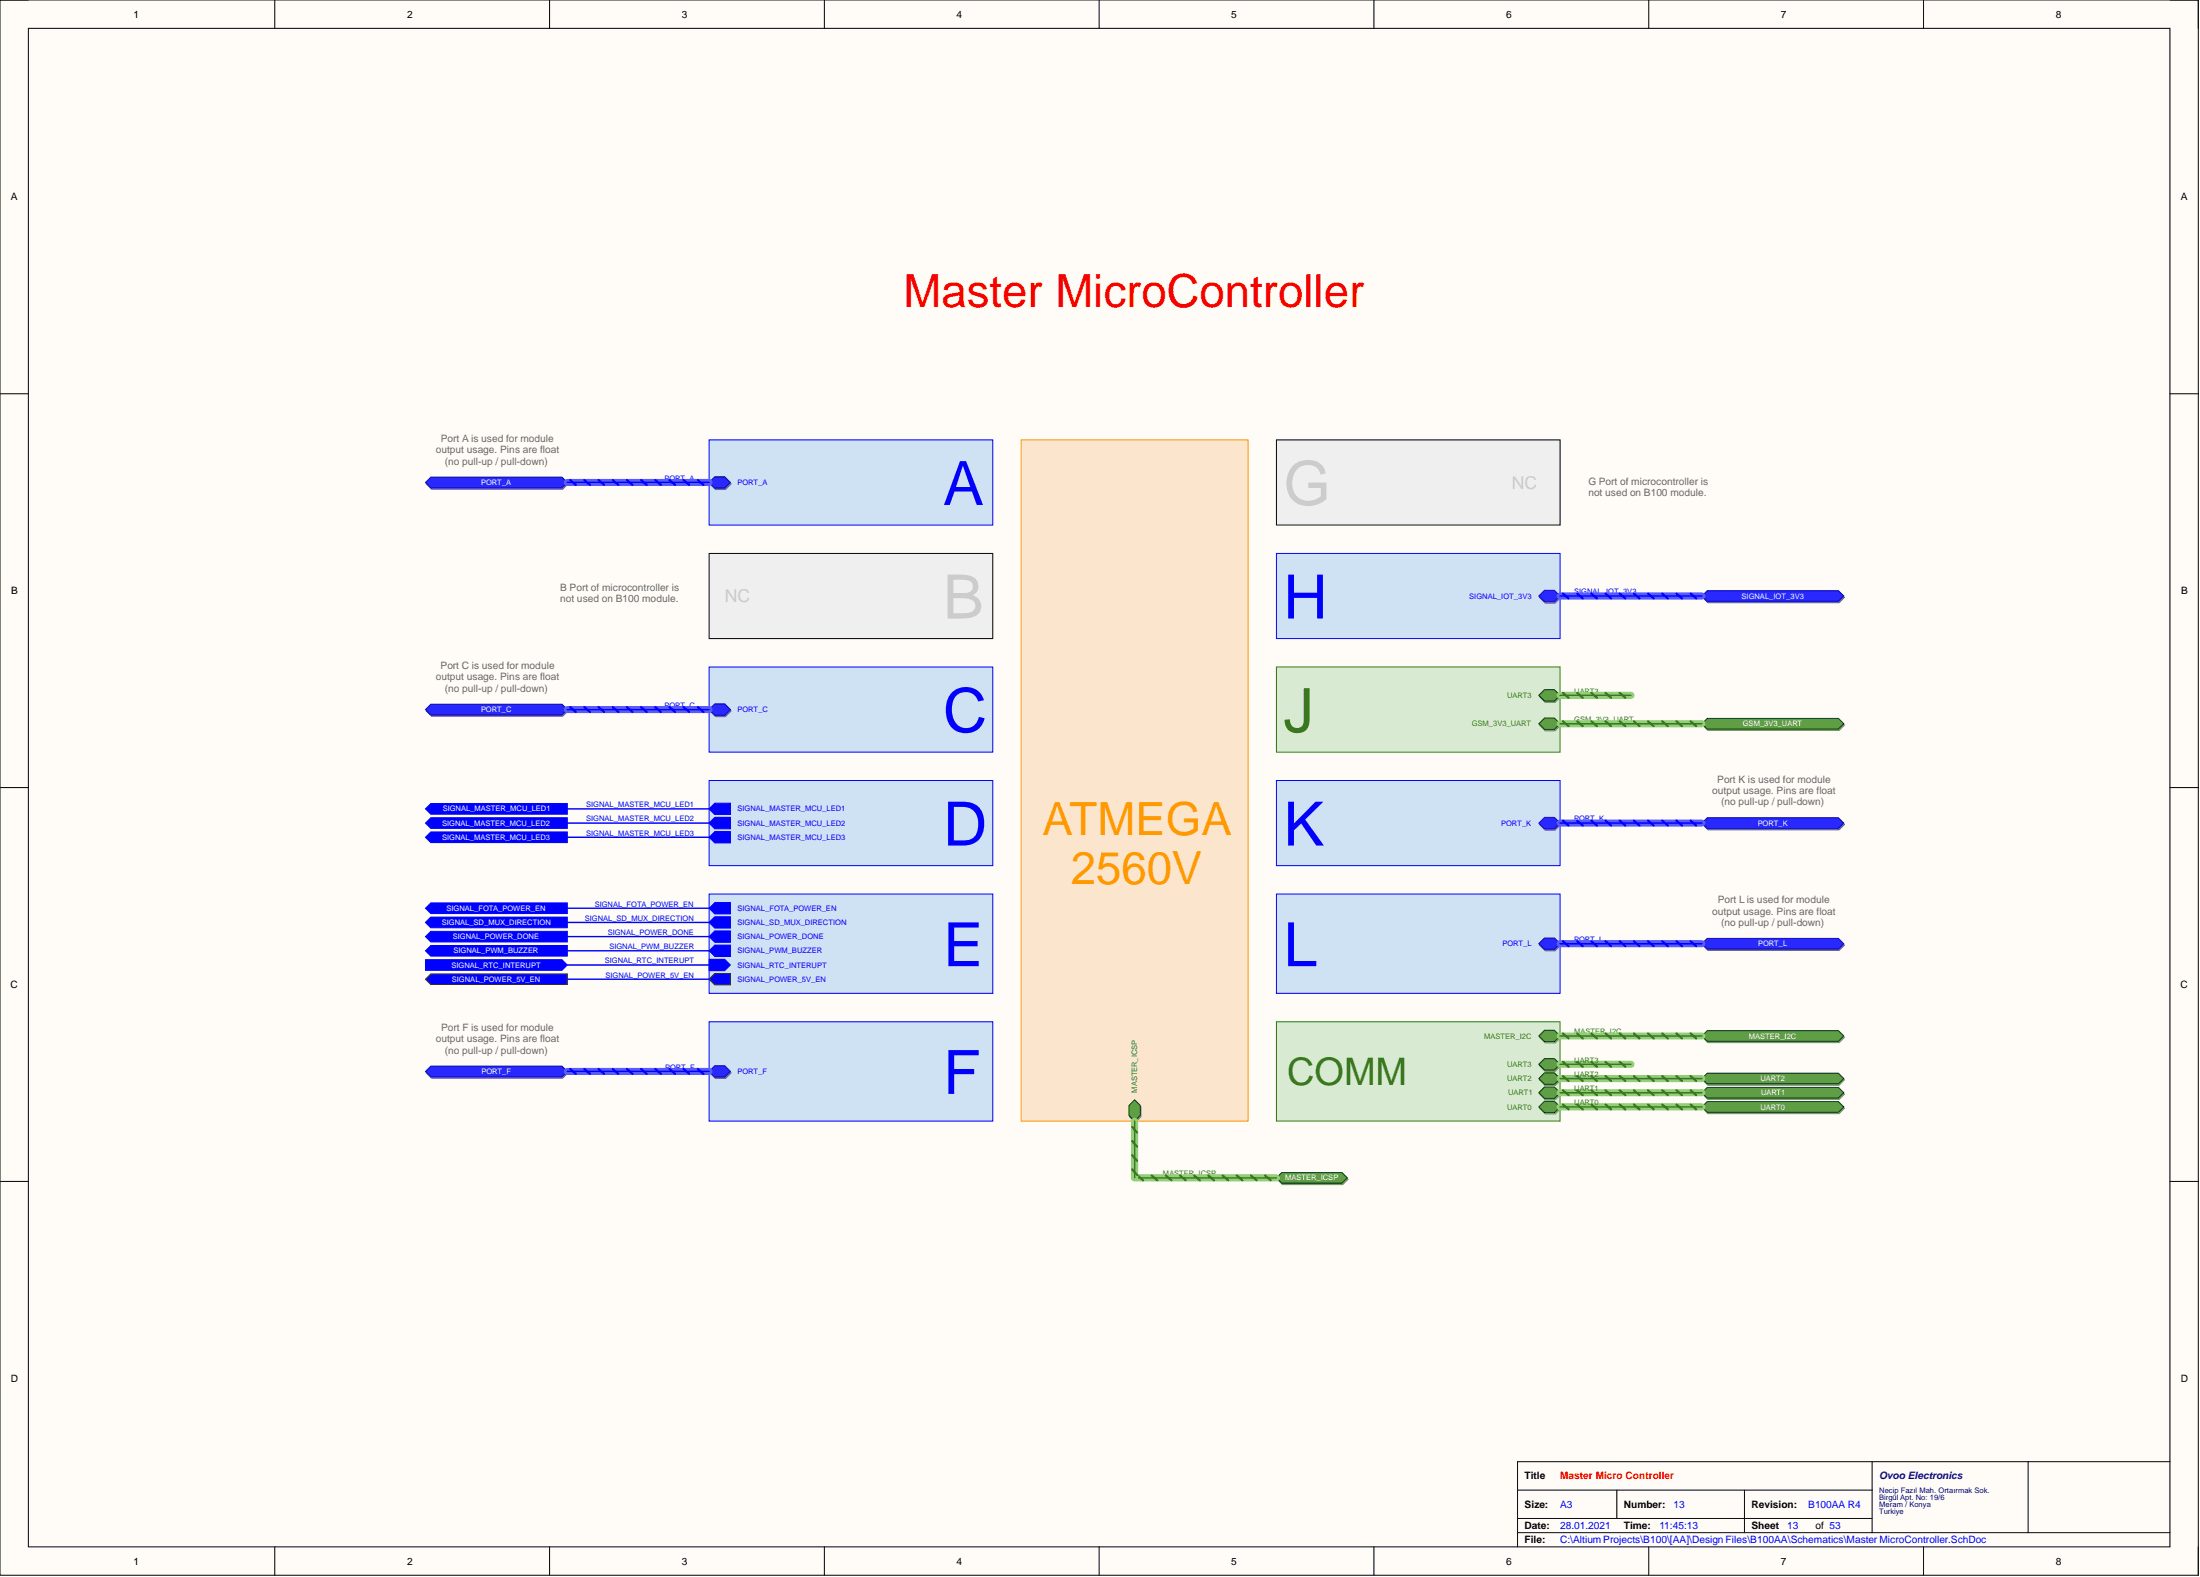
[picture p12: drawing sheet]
<svg xmlns="http://www.w3.org/2000/svg" width="393mm" height="282mm" viewBox="0 0 393 282" stroke-linecap="round" stroke-linejoin="round" font-family="sans-serif">
<path d="M0 0h393v281.6h-393z" fill-rule="evenodd" fill="#fffcf8"/>
<path d="M0 0h393v281.6h-393z" fill="none" stroke="#000" stroke-width=".18"/>
<path d="M5.1 5.1h382.9v271.4h-382.9z" fill-rule="evenodd" fill="#fffcf8"/>
<g fill="none" stroke="#000" stroke-width=".18">
<path d="M0 0h5.1M49.1 0v5.1M98.3 0v5.1M147.4 0v5.1M196.5 0v5.1M245.7 0v5.1M294.8 0v5.1M343.9 0v5.1M388 0h5v5.1M5.1 5.1h382.9v271.4h-382.9zM0 70.4h5.1M388 70.4h5"/>
<path d="M0 140.8h5.1M388 140.8h5M0 211.2h5.1M388 211.2h5M49.1 276.5v5.1M98.3 276.5v5.1M147.4 276.5v5.1M196.5 276.5v5.1M245.7 276.5v5.1M271.3 266.3h63.4M271.3 273.9h116.7M271.3 271.4h63.4"/>
<path d="M289.1 266.3v5.1M294.8 276.5v5.1M311.9 266.3v7.6M334.7 261.3v12.6M343.9 276.5v5.1M362.6 261.3v12.6M388 261.3h-116.7v15.2M393 276.5v5.1"/>
</g>
<path d="M182.6 78.6h40.5v121.8h-40.5z" fill-rule="evenodd" fill="#fce5cd"/>
<path d="M182.6 78.6h40.5v121.8h-40.5z" fill="none" stroke="#f90" stroke-width=".18"/>
<path d="M203 196.8l1 1v1.8l-1 1-1-1v-1.8z" fill-rule="evenodd" fill="#8ba480"/>
<path d="M203 196.8l1 1v1.8l-1 1-1-1v-1.8z" fill="none" stroke="#77906c" stroke-width=".18"/>
<path d="M202.9 196.6l1 1v1.8l-1 1-1.1-1v-1.8z" fill-rule="evenodd" fill="#609e45"/>
<path d="M202.9 196.6l1 1v1.8l-1 1-1.1-1v-1.8z" fill="none" stroke="#003a00" stroke-width=".18"/>
<path d="M126.8 78.6h50.7v15.2h-50.7z" fill-rule="evenodd" fill="#cfe2f3"/>
<path d="M126.8 78.6h50.7v15.2h-50.7z" fill="none" stroke="#00f" stroke-width=".18"/>
<path d="M127.9 85.5h1.8l1 1-1 1h-1.8l-1-1z" fill-rule="evenodd" fill="#7474ca"/>
<path d="M127.9 85.5h1.8l1 1-1 1h-1.8l-1-1z" fill="none" stroke="#6060b6" stroke-width=".18"/>
<path d="M127.8 85.2h1.8l1 1-1 1.1h-1.8l-1-1.1z" fill-rule="evenodd" fill="#2828ff"/>
<path d="M127.8 85.2h1.8l1 1-1 1.1h-1.8l-1-1.1z" fill="none" stroke="#00009b" stroke-width=".18"/>
<path d="M126.8 98.9h50.7v15.2h-50.7z" fill-rule="evenodd" fill="#efefef"/>
<path d="M126.8 98.9h50.7v15.2h-50.7z" fill="none" stroke="#000" stroke-width=".18"/>
<path d="M126.8 119.2h50.7v15.2h-50.7z" fill-rule="evenodd" fill="#cfe2f3"/>
<path d="M126.8 119.2h50.7v15.2h-50.7z" fill="none" stroke="#00f" stroke-width=".18"/>
<path d="M127.9 126.1h1.8l1 1-1 1h-1.8l-1-1z" fill-rule="evenodd" fill="#7474ca"/>
<path d="M127.9 126.1h1.8l1 1-1 1h-1.8l-1-1z" fill="none" stroke="#6060b6" stroke-width=".18"/>
<path d="M127.8 125.8h1.8l1 1-1 1h-1.8l-1-1z" fill-rule="evenodd" fill="#2828ff"/>
<path d="M127.8 125.8h1.8l1 1-1 1h-1.8l-1-1z" fill="none" stroke="#00009b" stroke-width=".18"/>
<path d="M126.8 159.8h50.7v17.8h-50.7z" fill-rule="evenodd" fill="#cfe2f3"/>
<path d="M126.8 159.8h50.7v17.8h-50.7z" fill="none" stroke="#00f" stroke-width=".18"/>
<path d="M127.8 161.3h2.8v2.1h-2.8l-1-1.1z" fill-rule="evenodd" fill="#00f"/>
<path d="M127.8 161.3h2.8v2.1h-2.8l-1-1.1z" fill="none" stroke="#00f" stroke-width=".18"/>
<path d="M127.8 163.9h2.8v2h-2.8l-1-1z" fill-rule="evenodd" fill="#00f"/>
<path d="M127.8 163.9h2.8v2h-2.8l-1-1z" fill="none" stroke="#00f" stroke-width=".18"/>
<path d="M127.8 168.9h2.8v2.1h-2.8l-1-1.1z" fill-rule="evenodd" fill="#00f"/>
<path d="M127.8 168.9h2.8v2.1h-2.8l-1-1.1z" fill="none" stroke="#00f" stroke-width=".18"/>
<path d="M126.8 171.5h2.8l1 1-1 1h-2.8z" fill-rule="evenodd" fill="#00f"/>
<path d="M126.8 171.5h2.8l1 1-1 1h-2.8z" fill="none" stroke="#00f" stroke-width=".18"/>
<path d="M127.8 166.4h2.8v2h-2.8l-1-1z" fill-rule="evenodd" fill="#00f"/>
<path d="M127.8 166.4h2.8v2h-2.8l-1-1z" fill="none" stroke="#00f" stroke-width=".18"/>
<path d="M127.8 174h2.8v2h-2.8l-1-1z" fill-rule="evenodd" fill="#00f"/>
<path d="M127.8 174h2.8v2h-2.8l-1-1z" fill="none" stroke="#800000" stroke-width=".18"/>
<path d="M126.8 182.6h50.7v17.8h-50.7z" fill-rule="evenodd" fill="#cfe2f3"/>
<path d="M126.8 182.6h50.7v17.8h-50.7z" fill="none" stroke="#00f" stroke-width=".18"/>
<path d="M127.9 190.7h1.8l1 1.1-1 1h-1.8l-1-1z" fill-rule="evenodd" fill="#7474ca"/>
<path d="M127.9 190.7h1.8l1 1.1-1 1h-1.8l-1-1z" fill="none" stroke="#6060b6" stroke-width=".18"/>
<path d="M127.8 190.5h1.8l1 1-1 1h-1.8l-1-1z" fill-rule="evenodd" fill="#2828ff"/>
<path d="M127.8 190.5h1.8l1 1-1 1h-1.8l-1-1z" fill="none" stroke="#00009b" stroke-width=".18"/>
<path d="M228.2 78.6h50.7v15.2h-50.7z" fill-rule="evenodd" fill="#efefef"/>
<path d="M228.2 78.6h50.7v15.2h-50.7z" fill="none" stroke="#000" stroke-width=".18"/>
<path d="M228.2 98.9h50.7v15.2h-50.7z" fill-rule="evenodd" fill="#cfe2f3"/>
<path d="M228.2 98.9h50.7v15.2h-50.7z" fill="none" stroke="#00f" stroke-width=".18"/>
<path d="M276.3 105.8h1.7l1.1 1-1.1 1h-1.7l-1-1z" fill-rule="evenodd" fill="#7474ca"/>
<path d="M276.3 105.8h1.7l1.1 1-1.1 1h-1.7l-1-1z" fill="none" stroke="#6060b6" stroke-width=".18"/>
<path d="M276.1 105.5h1.8l1 1-1 1h-1.8l-1-1z" fill-rule="evenodd" fill="#2828ff"/>
<path d="M276.1 105.5h1.8l1 1-1 1h-1.8l-1-1z" fill="none" stroke="#00009b" stroke-width=".18"/>
<path d="M228.2 139.5h50.7v15.2h-50.7z" fill-rule="evenodd" fill="#cfe2f3"/>
<path d="M228.2 139.5h50.7v15.2h-50.7z" fill="none" stroke="#00f" stroke-width=".18"/>
<path d="M276.3 146.4h1.7l1.1 1-1.1 1h-1.7l-1-1z" fill-rule="evenodd" fill="#7474ca"/>
<path d="M276.3 146.4h1.7l1.1 1-1.1 1h-1.7l-1-1z" fill="none" stroke="#6060b6" stroke-width=".18"/>
<path d="M276.1 146.1h1.8l1 1-1 1h-1.8l-1-1z" fill-rule="evenodd" fill="#2828ff"/>
<path d="M276.1 146.1h1.8l1 1-1 1h-1.8l-1-1z" fill="none" stroke="#00009b" stroke-width=".18"/>
<path d="M228.2 159.8h50.7v17.8h-50.7z" fill-rule="evenodd" fill="#cfe2f3"/>
<path d="M228.2 159.8h50.7v17.8h-50.7z" fill="none" stroke="#00f" stroke-width=".18"/>
<path d="M276.3 167.9h1.7l1.1 1-1.1 1h-1.7l-1-1z" fill-rule="evenodd" fill="#7474ca"/>
<path d="M276.3 167.9h1.7l1.1 1-1.1 1h-1.7l-1-1z" fill="none" stroke="#6060b6" stroke-width=".18"/>
<path d="M276.1 167.7h1.8l1 1-1 1h-1.8l-1-1z" fill-rule="evenodd" fill="#2828ff"/>
<path d="M276.1 167.7h1.8l1 1-1 1h-1.8l-1-1z" fill="none" stroke="#00009b" stroke-width=".18"/>
<path d="M228.2 119.2h50.7v15.2h-50.7z" fill-rule="evenodd" fill="#d9ead3"/>
<path d="M228.2 119.2h50.7v15.2h-50.7z" fill="none" stroke="#38761d" stroke-width=".18"/>
<path d="M276.3 128.6h1.7l1.1 1-1.1 1h-1.7l-1-1z" fill-rule="evenodd" fill="#8ba480"/>
<path d="M276.3 128.6h1.7l1.1 1-1.1 1h-1.7l-1-1z" fill="none" stroke="#77906c" stroke-width=".18"/>
<path d="M276.1 128.3h1.8l1 1.1-1 1h-1.8l-1-1z" fill-rule="evenodd" fill="#609e45"/>
<path d="M276.1 128.3h1.8l1 1.1-1 1h-1.8l-1-1z" fill="none" stroke="#003a00" stroke-width=".18"/>
<path d="M276.3 123.5h1.7l1.1 1-1.1 1.1h-1.7l-1-1.1z" fill-rule="evenodd" fill="#8ba480"/>
<path d="M276.3 123.5h1.7l1.1 1-1.1 1.1h-1.7l-1-1.1z" fill="none" stroke="#77906c" stroke-width=".18"/>
<path d="M276.1 123.3h1.8l1 1-1 1h-1.8l-1-1z" fill-rule="evenodd" fill="#609e45"/>
<path d="M276.1 123.3h1.8l1 1-1 1h-1.8l-1-1z" fill="none" stroke="#003a00" stroke-width=".18"/>
<path d="M126.8 139.5h50.7v15.2h-50.7z" fill-rule="evenodd" fill="#cfe2f3"/>
<path d="M126.8 139.5h50.7v15.2h-50.7z" fill="none" stroke="#00f" stroke-width=".18"/>
<path d="M127.8 143.6h2.8v2h-2.8l-1-1z" fill-rule="evenodd" fill="#00f"/>
<path d="M127.8 143.6h2.8v2h-2.8l-1-1z" fill="none" stroke="#00f" stroke-width=".18"/>
<path d="M127.8 148.6h2.8v2.1h-2.8l-1-1z" fill-rule="evenodd" fill="#00f"/>
<path d="M127.8 148.6h2.8v2.1h-2.8l-1-1z" fill="none" stroke="#00f" stroke-width=".18"/>
<path d="M127.8 146.1h2.8v2h-2.8l-1-1z" fill-rule="evenodd" fill="#00f"/>
<path d="M127.8 146.1h2.8v2h-2.8l-1-1z" fill="none" stroke="#00f" stroke-width=".18"/>
<path d="M77.2 190.8h23.4l1 1-1 .9h-23.4l-1-.9z" fill-rule="evenodd" fill="#7474ca"/>
<path d="M77.2 190.8h23.4l1 1-1 .9h-23.4l-1-.9z" fill="none" stroke="#6060b6" stroke-width=".18"/>
<path d="M77 190.6h23.5l.9 .9-.9 1h-23.5l-.9-1z" fill-rule="evenodd" fill="#2828ff"/>
<path d="M77 190.6h23.5l.9 .9-.9 1h-23.5l-.9-1z" fill="none" stroke="#00009b" stroke-width=".18"/>
<path d="M77.2 126.1h23.4l1 1-1 .9h-23.4l-1-.9z" fill-rule="evenodd" fill="#7474ca"/>
<path d="M77.2 126.1h23.4l1 1-1 .9h-23.4l-1-.9z" fill="none" stroke="#6060b6" stroke-width=".18"/>
<path d="M77 125.9h23.5l.9 .9-.9 1h-23.5l-.9-1z" fill-rule="evenodd" fill="#2828ff"/>
<path d="M77 125.9h23.5l.9 .9-.9 1h-23.5l-.9-1z" fill="none" stroke="#00009b" stroke-width=".18"/>
<path d="M77.2 85.5h23.4l1 1-1 .9h-23.4l-1-.9z" fill-rule="evenodd" fill="#7474ca"/>
<path d="M77.2 85.5h23.4l1 1-1 .9h-23.4l-1-.9z" fill="none" stroke="#6060b6" stroke-width=".18"/>
<path d="M77 85.3h23.5l.9 .9-.9 1h-23.5l-.9-1z" fill-rule="evenodd" fill="#2828ff"/>
<path d="M77 85.3h23.5l.9 .9-.9 1h-23.5l-.9-1z" fill="none" stroke="#00009b" stroke-width=".18"/>
<path d="M305.4 146.4h23.4l1 1-1 .9h-23.4l-1-.9z" fill-rule="evenodd" fill="#7474ca"/>
<path d="M305.4 146.4h23.4l1 1-1 .9h-23.4l-1-.9z" fill="none" stroke="#6060b6" stroke-width=".18"/>
<path d="M305.2 146.2h23.5l1 .9-1 1h-23.5l-.9-1z" fill-rule="evenodd" fill="#2828ff"/>
<path d="M305.2 146.2h23.5l1 .9-1 1h-23.5l-.9-1z" fill="none" stroke="#00009b" stroke-width=".18"/>
<path d="M305.4 168h23.4l1 .9-1 1h-23.4l-1-1z" fill-rule="evenodd" fill="#7474ca"/>
<path d="M305.4 168h23.4l1 .9-1 1h-23.4l-1-1z" fill="none" stroke="#6060b6" stroke-width=".18"/>
<path d="M305.2 167.7h23.5l1 1-1 .9h-23.5l-.9-.9z" fill-rule="evenodd" fill="#2828ff"/>
<path d="M305.2 167.7h23.5l1 1-1 .9h-23.5l-.9-.9z" fill="none" stroke="#00009b" stroke-width=".18"/>
<path d="M305.4 105.8h23.4l1 1-1 .9h-23.4l-1-.9z" fill-rule="evenodd" fill="#7474ca"/>
<path d="M305.4 105.8h23.4l1 1-1 .9h-23.4l-1-.9z" fill="none" stroke="#6060b6" stroke-width=".18"/>
<path d="M305.2 105.6h23.5l1 .9-1 1h-23.5l-.9-1z" fill-rule="evenodd" fill="#2828ff"/>
<path d="M305.2 105.6h23.5l1 .9-1 1h-23.5l-.9-1z" fill="none" stroke="#00009b" stroke-width=".18"/>
<path d="M305.4 128.7h23.4l1 .9-1 1h-23.4l-1-1z" fill-rule="evenodd" fill="#8ba480"/>
<path d="M305.4 128.7h23.4l1 .9-1 1h-23.4l-1-1z" fill="none" stroke="#77906c" stroke-width=".18"/>
<path d="M305.2 128.4h23.5l1 1-1 .9h-23.5l-.9-.9z" fill-rule="evenodd" fill="#609e45"/>
<path d="M305.2 128.4h23.5l1 1-1 .9h-23.5l-.9-.9z" fill="none" stroke="#003a00" stroke-width=".18"/>
<path d="M229.3 209.8h10.8l.9 1-.9 .9h-10.8l-1-.9z" fill-rule="evenodd" fill="#8ba480"/>
<path d="M229.3 209.8h10.8l.9 1-.9 .9h-10.8l-1-.9z" fill="none" stroke="#77906c" stroke-width=".18"/>
<path d="M229.2 209.6h10.7l1 .9-1 1h-10.7l-1-1z" fill-rule="evenodd" fill="#609e45"/>
<path d="M229.2 209.6h10.7l1 .9-1 1h-10.7l-1-1z" fill="none" stroke="#003a00" stroke-width=".18"/>
<path d="M77 143.6h24.4v1.9h-24.4l-.9-.9z" fill-rule="evenodd" fill="#00f"/>
<path d="M77 143.6h24.4v1.9h-24.4l-.9-.9z" fill="none" stroke="#00f" stroke-width=".18"/>
<path d="M77 146.2h24.4v1.9h-24.4l-.9-1z" fill-rule="evenodd" fill="#00f"/>
<path d="M77 146.2h24.4v1.9h-24.4l-.9-1z" fill="none" stroke="#00f" stroke-width=".18"/>
<path d="M77 148.7h24.4v1.9h-24.4l-.9-.9z" fill-rule="evenodd" fill="#00f"/>
<path d="M77 148.7h24.4v1.9h-24.4l-.9-.9z" fill="none" stroke="#00f" stroke-width=".18"/>
<path d="M77 161.4h24.4v1.9h-24.4l-.9-1z" fill-rule="evenodd" fill="#00f"/>
<path d="M77 161.4h24.4v1.9h-24.4l-.9-1z" fill="none" stroke="#00f" stroke-width=".18"/>
<path d="M77 163.9h24.4v1.9h-24.4l-.9-.9z" fill-rule="evenodd" fill="#00f"/>
<path d="M77 163.9h24.4v1.9h-24.4l-.9-.9z" fill="none" stroke="#00f" stroke-width=".18"/>
<path d="M77 166.5h24.4v1.9h-24.4l-.9-1z" fill-rule="evenodd" fill="#00f"/>
<path d="M77 166.5h24.4v1.9h-24.4l-.9-1z" fill="none" stroke="#00f" stroke-width=".18"/>
<path d="M77 169h24.4v1.9h-24.4l-.9-1z" fill-rule="evenodd" fill="#00f"/>
<path d="M77 169h24.4v1.9h-24.4l-.9-1z" fill="none" stroke="#00f" stroke-width=".18"/>
<path d="M76.1 171.5h24.4l.9 1-.9 .9h-24.4z" fill-rule="evenodd" fill="#00f"/>
<path d="M76.1 171.5h24.4l.9 1-.9 .9h-24.4z" fill="none" stroke="#00f" stroke-width=".18"/>
<path d="M77 174.1h24.4v1.9h-24.4l-.9-1z" fill-rule="evenodd" fill="#00f"/>
<path d="M77 174.1h24.4v1.9h-24.4l-.9-1z" fill="none" stroke="#800000" stroke-width=".18"/>
<path d="M228.2 182.6h50.7v17.8h-50.7z" fill-rule="evenodd" fill="#d9ead3"/>
<path d="M228.2 182.6h50.7v17.8h-50.7z" fill="none" stroke="#38761d" stroke-width=".18"/>
<path d="M276.3 189.5h1.7l1.1 1-1.1 1h-1.7l-1-1z" fill-rule="evenodd" fill="#8ba480"/>
<path d="M276.3 189.5h1.7l1.1 1-1.1 1h-1.7l-1-1z" fill="none" stroke="#77906c" stroke-width=".18"/>
<path d="M276.1 189.2h1.8l1 1-1 1.1h-1.8l-1-1.1z" fill-rule="evenodd" fill="#609e45"/>
<path d="M276.1 189.2h1.8l1 1-1 1.1h-1.8l-1-1.1z" fill="none" stroke="#003a00" stroke-width=".18"/>
<path d="M276.3 194.6h1.7l1.1 1-1.1 1h-1.7l-1-1z" fill-rule="evenodd" fill="#8ba480"/>
<path d="M276.3 194.6h1.7l1.1 1-1.1 1h-1.7l-1-1z" fill="none" stroke="#77906c" stroke-width=".18"/>
<path d="M276.1 194.3h1.8l1 1-1 1h-1.8l-1-1z" fill-rule="evenodd" fill="#609e45"/>
<path d="M276.1 194.3h1.8l1 1-1 1h-1.8l-1-1z" fill="none" stroke="#003a00" stroke-width=".18"/>
<path d="M276.3 192h1.7l1.1 1-1.1 1h-1.7l-1-1z" fill-rule="evenodd" fill="#8ba480"/>
<path d="M276.3 192h1.7l1.1 1-1.1 1h-1.7l-1-1z" fill="none" stroke="#77906c" stroke-width=".18"/>
<path d="M276.1 191.8h1.8l1 1-1 1h-1.8l-1-1z" fill-rule="evenodd" fill="#609e45"/>
<path d="M276.1 191.8h1.8l1 1-1 1h-1.8l-1-1z" fill="none" stroke="#003a00" stroke-width=".18"/>
<path d="M276.3 197.1h1.7l1.1 1-1.1 1h-1.7l-1-1z" fill-rule="evenodd" fill="#8ba480"/>
<path d="M276.3 197.1h1.7l1.1 1-1.1 1h-1.7l-1-1z" fill="none" stroke="#77906c" stroke-width=".18"/>
<path d="M276.1 196.8h1.8l1 1-1 1.1h-1.8l-1-1.1z" fill-rule="evenodd" fill="#609e45"/>
<path d="M276.1 196.8h1.8l1 1-1 1.1h-1.8l-1-1.1z" fill="none" stroke="#003a00" stroke-width=".18"/>
<path d="M276.3 184.4h1.7l1.1 1-1.1 1h-1.7l-1-1z" fill-rule="evenodd" fill="#8ba480"/>
<path d="M276.3 184.4h1.7l1.1 1-1.1 1h-1.7l-1-1z" fill="none" stroke="#77906c" stroke-width=".18"/>
<path d="M276.1 184.2h1.8l1 1-1 1h-1.8l-1-1z" fill-rule="evenodd" fill="#609e45"/>
<path d="M276.1 184.2h1.8l1 1-1 1h-1.8l-1-1z" fill="none" stroke="#003a00" stroke-width=".18"/>
<path d="M305.4 197.2h23.4l1 .9-1 1h-23.4l-1-1z" fill-rule="evenodd" fill="#8ba480"/>
<path d="M305.4 197.2h23.4l1 .9-1 1h-23.4l-1-1z" fill="none" stroke="#77906c" stroke-width=".18"/>
<path d="M305.2 196.9h23.5l1 .9-1 1h-23.5l-.9-1z" fill-rule="evenodd" fill="#609e45"/>
<path d="M305.2 196.9h23.5l1 .9-1 1h-23.5l-.9-1z" fill="none" stroke="#003a00" stroke-width=".18"/>
<path d="M305.4 194.6h23.4l1 1-1 .9h-23.4l-1-.9z" fill-rule="evenodd" fill="#8ba480"/>
<path d="M305.4 194.6h23.4l1 1-1 .9h-23.4l-1-.9z" fill="none" stroke="#77906c" stroke-width=".18"/>
<path d="M305.2 194.4h23.5l1 .9-1 1h-23.5l-.9-1z" fill-rule="evenodd" fill="#609e45"/>
<path d="M305.2 194.4h23.5l1 .9-1 1h-23.5l-.9-1z" fill="none" stroke="#003a00" stroke-width=".18"/>
<path d="M305.4 192.1h23.4l1 .9-1 1h-23.4l-1-1z" fill-rule="evenodd" fill="#8ba480"/>
<path d="M305.4 192.1h23.4l1 .9-1 1h-23.4l-1-1z" fill="none" stroke="#77906c" stroke-width=".18"/>
<path d="M305.2 191.8h23.5l1 1-1 .9h-23.5l-.9-.9z" fill-rule="evenodd" fill="#609e45"/>
<path d="M305.2 191.8h23.5l1 1-1 .9h-23.5l-.9-.9z" fill="none" stroke="#003a00" stroke-width=".18"/>
<path d="M305.4 184.5h23.4l1 .9-1 1h-23.4l-1-1z" fill-rule="evenodd" fill="#8ba480"/>
<path d="M305.4 184.5h23.4l1 .9-1 1h-23.4l-1-1z" fill="none" stroke="#77906c" stroke-width=".18"/>
<path d="M305.2 184.2h23.5l1 1-1 .9h-23.5l-.9-.9z" fill-rule="evenodd" fill="#609e45"/>
<path d="M305.2 184.2h23.5l1 1-1 .9h-23.5l-.9-.9z" fill="none" stroke="#003a00" stroke-width=".18"/>
<g fill="none" stroke="#00f" stroke-width=".25">
<path d="M101.4 86.2h25.4M278.9 106.5h25.4M101.4 126.8h25.4M101.4 147.1h25.4M101.4 149.7h25.4M101.4 144.6h25.4M278.9 147.1h25.4M101.4 175h25.4M101.4 172.5h25.4M101.4 169.9h25.4M101.4 167.4h25.4M101.4 164.9h25.4"/>
<path d="M101.4 162.3h25.4M278.9 168.7h25.4M101.4 191.5h25.4"/>
</g>
<path d="M101.4 86.2h25.4M278.9 106.5h25.4M101.4 126.8h25.4M278.9 147.1h25.4M278.9 168.7h25.4M101.4 191.5h25.4" fill="none" stroke="#5a5aff" stroke-width="1.3"/>
<g fill="none" stroke="#00f" stroke-width=".38">
<path d="M101.9 85.8l1.1 .9M104.5 85.8l1 .9M107 85.8l1 .9M109.5 85.8l1.1 .9M112.1 85.8l1 .9M114.6 85.8l1 .9M117.2 85.8l1 .9M119.7 85.8l1 .9M122.2 85.8l1 .9M124.8 85.8l1 .9M279.4 106.1l1.1 .9M282 106.1l1 .9"/>
<path d="M284.5 106.1l1 .9M287 106.1l1.1 .9M289.6 106.1l1 .9M292.1 106.1l1 .9M294.7 106.1l1 .9M297.2 106.1l1 .9M299.7 106.1l1 .9M302.3 106.1l1 .9M101.9 126.4l1.1 .9M104.5 126.4l1 .9M107 126.4l1 .9M109.5 126.4l1.1 .9"/>
<path d="M112.1 126.4l1 .9M114.6 126.4l1 .9M117.2 126.4l1 .9M119.7 126.4l1 .9M122.2 126.4l1 .9M124.8 126.4l1 .9M279.4 146.7l1.1 .9M282 146.7l1 .9M284.5 146.7l1 .9M287 146.7l1.1 .9M289.6 146.7l1 .9M292.1 146.7l1 .9"/>
<path d="M294.7 146.7l1 .9M297.2 146.7l1 .9M299.7 146.7l1 .9M302.3 146.7l1 .9M279.4 168.2l1.1 .9M282 168.2l1 .9M284.5 168.2l1 .9M287 168.2l1.1 .9M289.6 168.2l1 .9M292.1 168.2l1 .9M294.7 168.2l1 .9M297.2 168.2l1 .9"/>
<path d="M299.7 168.2l1 .9M302.3 168.2l1 .9M101.9 191.1l1.1 .9M104.5 191.1l1 .9M107 191.1l1 .9M109.5 191.1l1.1 .9M112.1 191.1l1 .9M114.6 191.1l1 .9M117.2 191.1l1 .9M119.7 191.1l1 .9M122.2 191.1l1 .9M124.8 191.1l1 .9"/>
</g>
<path d="M278.9 129.4h25.4M278.9 124.3h12.7M278.9 197.8h25.4M278.9 195.3h25.4M278.9 192.8h25.4M278.9 190.2h12.7M278.9 185.2h25.4M202.9 200.4v10.1h25.3" fill="none" stroke="#92d077" stroke-width="1.3"/>
<g fill="none" stroke="#38761d" stroke-width=".38">
<path d="M279.4 128.9l1.1 .9M279.4 123.8l1.1 .9M282 128.9l1 .9M282 123.8l1 .9M284.5 128.9l1 .9M284.5 123.8l1 .9M287 128.9l1.1 .9M287 123.8l1.1 .9M289.6 128.9l1 .9M289.6 123.8l1 .9M292.1 128.9l1 .9M294.7 128.9l1 .9"/>
<path d="M297.2 128.9l1 .9M299.7 128.9l1 .9M302.3 128.9l1 .9M279.4 197.4l1.1 .9M279.4 194.9l1.1 .9M279.4 192.3l1.1 .9M279.4 189.8l1.1 .9M279.4 184.7l1.1 .9M282 197.4l1 .9M282 194.9l1 .9M282 192.3l1 .9M282 189.8l1 .9"/>
<path d="M282 184.7l1 .9M284.5 197.4l1 .9M284.5 194.9l1 .9M284.5 192.3l1 .9M284.5 189.8l1 .9M284.5 184.7l1 .9M287 197.4l1.1 .9M287 194.9l1.1 .9M287 192.3l1.1 .9M287 189.8l1.1 .9M287 184.7l1.1 .9M289.6 197.4l1 .9"/>
<path d="M289.6 194.9l1 .9M289.6 192.3l1 .9M289.6 189.8l1 .9M289.6 184.7l1 .9M292.1 197.4l1 .9M292.1 194.9l1 .9M292.1 192.3l1 .9M292.1 184.7l1 .9M294.7 197.4l1 .9M294.7 194.9l1 .9M294.7 192.3l1 .9M294.7 184.7l1 .9"/>
<path d="M297.2 197.4l1 .9M297.2 194.9l1 .9M297.2 192.3l1 .9M297.2 184.7l1 .9M299.7 197.4l1 .9M299.7 194.9l1 .9M299.7 192.3l1 .9M299.7 184.7l1 .9M302.3 197.4l1 .9M302.3 194.9l1 .9M302.3 192.3l1 .9M302.3 184.7l1 .9"/>
<path d="M202.4 209l.9 1M202.4 206.5l.9 1M202.4 203.9l.9 1.1M202.4 201.4l.9 1M203.4 210.1l1 .9M205.9 210.1l1 .9M208.4 210.1l1.1 .9M211 210.1l1 .9M213.5 210.1l1 .9M216 210.1l1.1 .9M218.6 210.1l1 .9M221.1 210.1l1 .9"/>
<path d="M223.7 210.1l1 .9M226.2 210.1l1 .9"/>
</g>
<path d="M278.9 129.4h25.4M278.9 124.3h12.7M278.9 197.8h25.4M278.9 195.3h25.4M278.9 192.8h25.4M278.9 190.2h12.7M278.9 185.2h25.4M202.9 200.4v10.1h25.3" fill="none" stroke="#38761d" stroke-width=".25"/>
<g font-size="10.9" fill="#00f">
<text x="168.6" y="90.3">A</text>
<text x="229.5" y="110.5">H</text>
<text x="168.6" y="130.8">C</text>
<text x="168.6" y="151.1">D</text>
<text x="229.5" y="151.1">K</text>
<text x="168.6" y="172.7">E</text>
<text x="229.5" y="172.7">L</text>
<text x="168.6" y="195.5">F</text>
</g>
<text font-size="10.9" fill="#38761d" x="229.5" y="130.8">J</text>
<text font-size="8.2" fill="#f00" x="161.5" y="54.8">Master MicroController</text>
<g font-size="8.2" fill="#f90">
<text x="186.4" y="149.2">ATMEGA</text>
<text x="191.5" y="158.1">2560V</text>
</g>
<text font-size="6.8" fill="#38761d" x="230.1" y="193.9">COMM</text>
<g font-size="1.8">
<text x="23.9" y="3.2">1</text>
<text x="72.8" y="3.2">2</text>
<text x="121.9" y="3.2">3</text>
<text x="171" y="3.2">4</text>
<text x="220.1" y="3.2">5</text>
<text x="269.3" y="3.2">6</text>
<text x="318.4" y="3.2">7</text>
<text x="367.6" y="3.2">8</text>
<text x="1.9" y="35.8">A</text>
<text x="389.9" y="35.8">A</text>
<text x="2" y="106.2">B</text>
<text x="390" y="106.2">B</text>
<text x="1.9" y="176.6">C</text>
<text x="389.9" y="176.6">C</text>
<text x="1.9" y="247">D</text>
<text x="389.9" y="247">D</text>
<text x="272.6" y="264.4">Title</text>
<text x="272.6" y="269.5">Size:</text>
<text x="290.3" y="269.5">Number:</text>
<text x="313.2" y="269.5">Revision:</text>
<text x="272.6" y="273.3">Date:</text>
<text x="272.6" y="275.8">File:</text>
<text x="290.3" y="273.3">Time:</text>
<text x="313.2" y="273.3">Sheet</text>
<text x="324.6" y="273.3">of 53</text>
<text x="23.9" y="279.7">1</text>
<text x="72.8" y="279.7">2</text>
<text x="121.9" y="279.7">3</text>
<text x="171" y="279.7">4</text>
<text x="220.1" y="279.7">5</text>
<text x="269.3" y="279.7">6</text>
<text x="318.4" y="279.7">7</text>
<text x="367.6" y="279.7">8</text>
</g>
<g font-size="1.8" fill="#666">
<text x="77.9" y="81">output usage. Pins are float</text>
<text x="78.8" y="79">Port A is used for module</text>
<text x="79.5" y="83.1">(no pull-up / pull-down)</text>
<text x="284" y="86.6">G Port of microcontroller is</text>
<text x="284" y="88.6">not used on B100 module.</text>
<text x="100.2" y="105.6">B Port of microcontroller is</text>
<text x="100.2" y="107.7">not used on B100 module.</text>
<text x="78.8" y="119.6">Port C is used for module</text>
<text x="77.9" y="121.6">output usage. Pins are float</text>
<text x="79.5" y="123.7">(no pull-up / pull-down)</text>
<text x="306.2" y="141.9">output usage. Pins are float</text>
<text x="307" y="139.9">Port K is used for module</text>
<text x="307.8" y="143.9">(no pull-up / pull-down)</text>
<text x="307.1" y="161.4">Port L is used for module</text>
<text x="306.2" y="163.5">output usage. Pins are float</text>
<text x="307.8" y="165.5">(no pull-up / pull-down)</text>
<text x="78.9" y="184.3">Port F is used for module</text>
<text x="77.9" y="186.3">output usage. Pins are float</text>
<text x="79.5" y="188.3">(no pull-up / pull-down)</text>
</g>
<text font-size="1.8" fill="#f00" x="278.9" y="264.4">Master Micro Controller</text>
<g font-size="1.8" fill="#00f">
<text x="278.9" y="269.5">A3</text>
<text x="299.2" y="269.5">13</text>
<text x="323.3" y="269.5">B100AA R4</text>
<text x="278.9" y="273.3">28.01.2021</text>
<text x="278.9" y="275.8">C:\Altium Projects\B100\[AA]\Design Files\B100AA\Schematics\Master MicroController.SchDoc</text>
<text x="296.7" y="273.3">11:45:13</text>
<text x="319.5" y="273.3">13</text>
</g>
<text font-size="1.8" fill="#000080" x="336" y="264.4">Ovoo Electronics</text>
<g font-size="1.4" fill="#fff">
<text x="86" y="86.7">PORT_A</text>
<text x="311.4" y="107">SIGNAL_IOT_3V3</text>
<text x="86" y="127.3">PORT_C</text>
<text x="311.6" y="129.8">GSM_3V3_UART</text>
<text x="79.1" y="147.6">SIGNAL_MASTER_MCU_LED2</text>
<text x="79.2" y="145">SIGNAL_MASTER_MCU_LED1</text>
<text x="314.3" y="147.6">PORT_K</text>
<text x="79.1" y="150.1">SIGNAL_MASTER_MCU_LED3</text>
<text x="79" y="165.3">SIGNAL_SD_MUX_DIRECTION</text>
<text x="79.8" y="162.8">SIGNAL_FOTA_POWER_EN</text>
<text x="81" y="167.9">SIGNAL_POWER_DONE</text>
<text x="80.7" y="172.9">SIGNAL_RTC_INTERUPT</text>
<text x="81.1" y="170.4">SIGNAL_PWM_BUZZER</text>
<text x="314.4" y="169.1">PORT_L</text>
<text x="80.8" y="175.5">SIGNAL_POWER_5V_EN</text>
<text x="312.7" y="185.6">MASTER_I2C</text>
<text x="86.1" y="192">PORT_F</text>
<text x="314.8" y="193.2">UART2</text>
<text x="314.9" y="195.8">UART1</text>
<text x="314.8" y="198.3">UART0</text>
<text x="229.8" y="211">MASTER_ICSP</text>
</g>
<g font-size="1.4" fill="#00f">
<text x="118.8" y="85.9">PORT_A</text>
<text x="131.9" y="86.7">PORT_A</text>
<text x="262.7" y="107">SIGNAL_IOT_3V3</text>
<text x="281.5" y="106.2">SIGNAL_IOT_3V3</text>
<text x="118.8" y="126.5">PORT_C</text>
<text x="131.9" y="127.3">PORT_C</text>
<text x="104.8" y="144.3">SIGNAL_MASTER_MCU_LED1</text>
<text x="104.8" y="146.8">SIGNAL_MASTER_MCU_LED2</text>
<text x="104.8" y="149.4">SIGNAL_MASTER_MCU_LED3</text>
<text x="131.9" y="145">SIGNAL_MASTER_MCU_LED1</text>
<text x="131.9" y="147.6">SIGNAL_MASTER_MCU_LED2</text>
<text x="268.4" y="147.6">PORT_K</text>
<text x="281.5" y="146.8">PORT_K</text>
<text x="131.9" y="150.1">SIGNAL_MASTER_MCU_LED3</text>
<text x="104.6" y="164.6">SIGNAL_SD_MUX_DIRECTION</text>
<text x="106.3" y="162">SIGNAL_FOTA_POWER_EN</text>
<text x="108.7" y="167.1">SIGNAL_POWER_DONE</text>
<text x="131.9" y="162.8">SIGNAL_FOTA_POWER_EN</text>
<text x="131.9" y="165.3">SIGNAL_SD_MUX_DIRECTION</text>
<text x="131.9" y="167.9">SIGNAL_POWER_DONE</text>
<text x="108.2" y="172.2">SIGNAL_RTC_INTERUPT</text>
<text x="109" y="169.6">SIGNAL_PWM_BUZZER</text>
<text x="131.9" y="170.4">SIGNAL_PWM_BUZZER</text>
<text x="131.9" y="172.9">SIGNAL_RTC_INTERUPT</text>
<text x="268.6" y="169.1">PORT_L</text>
<text x="281.5" y="168.4">PORT_L</text>
<text x="108.3" y="174.7">SIGNAL_POWER_5V_EN</text>
<text x="131.9" y="175.5">SIGNAL_POWER_5V_EN</text>
<text x="118.9" y="191.2">PORT_F</text>
<text x="131.9" y="192">PORT_F</text>
</g>
<g font-size="1.4" fill="#38761d">
<text x="269.5" y="124.8">UART3</text>
<text x="281.5" y="124">UART3</text>
<text x="263.1" y="129.8">GSM_3V3_UART</text>
<text x="281.5" y="129.1">GSM_3V3_UART</text>
<text x="265.4" y="185.6">MASTER_I2C</text>
<text x="281.5" y="184.9">MASTER_I2C</text>
<text x="269.5" y="190.7">UART3</text>
<text x="281.5" y="189.9">UART3</text>
<text x="203.3" y="195.3" transform="rotate(-90 203.3 195.3)">MASTER_ICSP</text>
<text x="269.5" y="193.2">UART2</text>
<text x="269.6" y="195.8">UART1</text>
<text x="281.5" y="192.5">UART2</text>
<text x="281.5" y="195">UART1</text>
<text x="281.5" y="197.6">UART0</text>
<text x="269.5" y="198.3">UART0</text>
<text x="207.9" y="210.2">MASTER_ICSP</text>
</g>
<g font-size="1.4" fill="#000080">
<text x="336" y="266.8">Necip Fazıl Mah. Ortaırmak Sok.</text>
<text x="336" y="268.1">Birgül Apt. No: 19/6</text>
<text x="336" y="269.3">Meram / Konya</text>
<text x="336" y="270.6">Turkiye</text>
</g>
</svg>
